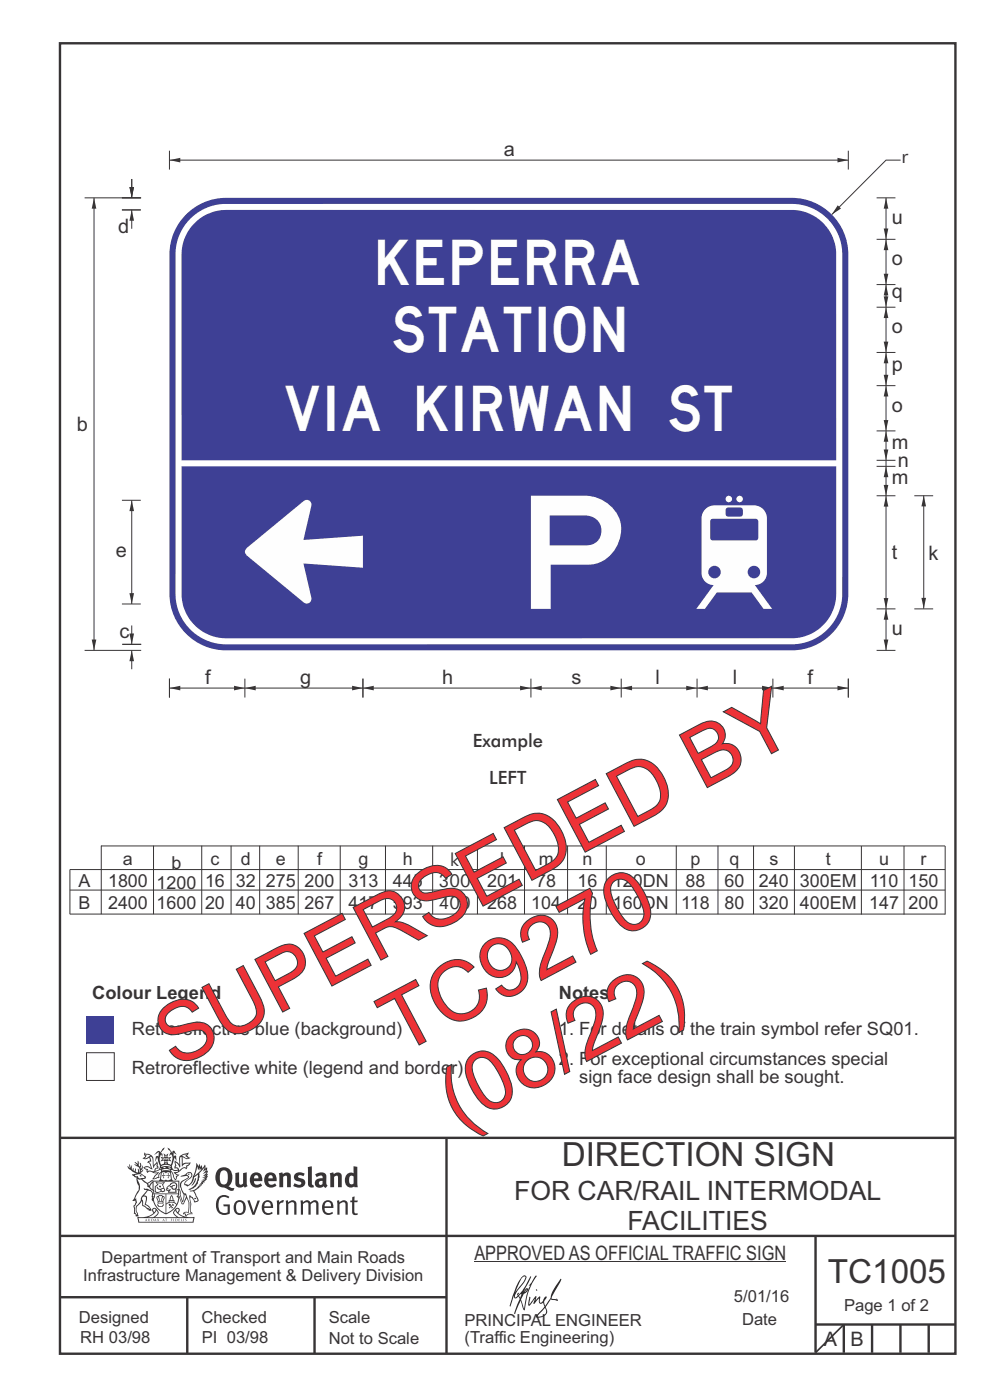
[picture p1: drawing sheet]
<svg xmlns="http://www.w3.org/2000/svg" width="210mm" height="297mm" viewBox="0 0 210 297" stroke-linecap="round" stroke-linejoin="round" font-family="sans-serif">
<g fill="none" stroke="#373435" stroke-width=".51">
<path d="M12.7 9.2h190v278h-190zM12.7 241.4h190M94.7 241.4v45.8M12.7 275.2h82M12.7 262.2h190.1M39.7 275.2v12M66.7 275.2v12M173 262.1v24.9M173 281h29.6M179 281v6M185 281v6M191 281v6"/>
<path d="M197 281v6"/>
</g>
<g fill="#373435">
<path d="M47 248.4a2.55 2.55 0 0 0 0 2.7l.3 .2a.81 .81 0 0 0 1-1v-.5a1.04 1.04 0 0 0-1.1-1.5zM46.3 248.1a1.82 1.82 0 0 1 2.1-.2 1.82 1.82 0 0 1 .9 1.8 2.29 2.29 0 0 1-.8 2l.7 .3h.5l-.2 .6a2.87 2.87 0 0 1-2-.7 2.12 2.12 0 0 1-1.7-3.1z" fill-rule="evenodd"/>
<path d="M49.9 248.9l.8-.2v2a.46 .46 0 0 0 .3 .6 .46 .46 0 0 0 .6-.3v-2.1l.7-.2v2.4l.2 .5-.5 .3-.3-.3a1.02 1.02 0 0 1-1.2 .3 1.02 1.02 0 0 1-.6-1.1z" fill-rule="evenodd"/>
<path d="M54 249.5l-.1 .5h.9a.49 .49 0 0 0-.2-.6 .49 .49 0 0 0-.6 .1zM53.4 249.1a1.34 1.34 0 0 1 1.6-.2 1.34 1.34 0 0 1 .6 1.5v.2h-1.7a.77 .77 0 0 0 .5 .8 .77 .77 0 0 0 .9-.4l.3 .5a1.59 1.59 0 0 1-2 .2 1.59 1.59 0 0 1-.5-2.1z" fill-rule="evenodd"/>
<path d="M57 249.5l-.1 .5h1a.49 .49 0 0 0-.2-.6 .49 .49 0 0 0-.7 .1zM56.4 249.1a1.34 1.34 0 0 1 1.6-.2 1.34 1.34 0 0 1 .7 1.5v.2h-1.8a.77 .77 0 0 0 .5 .8 .77 .77 0 0 0 .9-.4l.4 .5a1.59 1.59 0 0 1-2.1 .2 1.59 1.59 0 0 1-.5-2.1z" fill-rule="evenodd"/>
<path d="M59.2 248.9l.7-.2 .1 .4a.95 .95 0 0 1 1-.3 .95 .95 0 0 1 .7 .8v2.3h-.8v-2.3a.46 .46 0 0 0-.8 .1v2.2h-.8z" fill-rule="evenodd"/>
<path d="M62.6 249.1a1.75 1.75 0 0 1 2-.1l-.2 .5-.6-.2a.43 .43 0 0 0-.6 .3l.4 .3a1.04 1.04 0 0 1 1.2 1.1 1.04 1.04 0 0 1-1.4 1l-1.2-.4 .3-.6 1 .4 .4-.4a.88 .88 0 0 0-1-.5l-.4-.2-.1-.4z" fill-rule="evenodd"/>
<path d="M65.3 247.6l.8-.2 .1 3.8 .3 .2 .1 .4a.88 .88 0 0 1-1 0 .88 .88 0 0 1-.3-1z" fill-rule="evenodd"/>
<path d="M67.8 250.6a.43 .43 0 0 0-.1 .7 .43 .43 0 0 0 .7-.1v-.7zM66.8 249.1a1.7 1.7 0 0 1 2.4 .1v1.9l.3 .4-.4 .5-.5-.4a1.03 1.03 0 0 1-1.7-.1 1.03 1.03 0 0 1 .8-1.5h.7v-.4a.8 .8 0 0 0-1.2 .1z" fill-rule="evenodd"/>
<path d="M70 248.9l.7-.2 .1 .4a.95 .95 0 0 1 1-.3 .95 .95 0 0 1 .7 .8v2.3h-.8v-2.3a.46 .46 0 0 0-.8 .1v2.2h-.8z" fill-rule="evenodd"/>
<path d="M74.3 249.5a1.48 1.48 0 0 0 0 1.7h.5l.2-.1v-1.5l-.3-.2zM75 247.4l.8 .1 .1 4.4h-.7l-.1-.2a1.26 1.26 0 0 1-1.4 0 1.26 1.26 0 0 1-.5-1.3 1.29 1.29 0 0 1 .4-1.4 1.29 1.29 0 0 1 1.4-.1z" fill-rule="evenodd"/>
<path d="M46.4 253.9a1.72 1.72 0 0 1 2.3 0l-.3 .3a1.24 1.24 0 0 0-1.4-.2 1.24 1.24 0 0 0-.6 1.4 1.49 1.49 0 0 0 1.2 1.9l.7-.1v-1.3h-.8l-.1-.4h1.3v1.9a1.93 1.93 0 0 1-2.2 0 1.93 1.93 0 0 1-.7-2.2l.2-.8z" fill-rule="evenodd"/>
<path d="M50.4 255.1a1.65 1.65 0 0 0 .2 2.2 .99 .99 0 0 0 1-1.4 .78 .78 0 0 0-.4-.8 .78 .78 0 0 0-.8 0zM50 254.9a1.33 1.33 0 0 1 1.6-.1 1.33 1.33 0 0 1 .5 1.4 1.31 1.31 0 0 1-1.3 1.6 1.31 1.31 0 0 1-1.2-1.6v-.6z" fill-rule="evenodd"/>
<path d="M52.5 254.7l.4-.1 .9 2.6 .8-2.5h.5l-1.1 3h-.5z" fill-rule="evenodd"/>
<path d="M56.3 255.2l-.2 .7h1.3a.7 .7 0 0 0-.3-.8 .7 .7 0 0 0-.8 .1zM55.9 255a1.22 1.22 0 0 1 1.5-.2 1.22 1.22 0 0 1 .5 1.5h-1.8a.93 .93 0 0 0 .5 1 .93 .93 0 0 0 1.1-.2l.2 .3a1.43 1.43 0 0 1-1.8 .1 1.43 1.43 0 0 1-.6-1.7z" fill-rule="evenodd"/>
<path d="M58.7 254.7l.4-.1 .1 .5 .4-.4 .6-.1-.2 .5a.66 .66 0 0 0-.8 .7v1.9h-.4z" fill-rule="evenodd"/>
<path d="M60.6 254.7l.4-.1 .1 .5a.94 .94 0 0 1 1-.5 .94 .94 0 0 1 .8 .8v2.3h-.5l-.1-2.5a.81 .81 0 0 0-1.2 .3v2.2h-.4z" fill-rule="evenodd"/>
<path d="M63.7 254.7l.5-.1 .1 .5 .4-.3a.78 .78 0 0 1 1.1 .3 .9 .9 0 0 1 1-.5 .9 .9 0 0 1 .8 .8v2.3h-.5l-.1-2.5a.67 .67 0 0 0-1.1 .3v2.2h-.5v-2.4l-.4-.3-.7 .4v2.3h-.5z" fill-rule="evenodd"/>
<path d="M69 255.2l-.1 .7h1.3a.7 .7 0 0 0-.3-.8 .7 .7 0 0 0-.9 .1zM68.7 255a1.22 1.22 0 0 1 1.5-.2 1.22 1.22 0 0 1 .5 1.5h-1.8a.93 .93 0 0 0 .4 1 .93 .93 0 0 0 1.2-.2l.1 .3a1.44 1.44 0 0 1-1.7 .1 1.44 1.44 0 0 1-.6-1.7z" fill-rule="evenodd"/>
<path d="M71.4 254.7l.5-.1 .1 .5a.94 .94 0 0 1 1-.5 .94 .94 0 0 1 .8 .8v2.3h-.5l-.1-2.5a.81 .81 0 0 0-1.2 .3v2.2h-.4z" fill-rule="evenodd"/>
<path d="M74.7 253.9l.5-.1v.9h.7l-.1 .3h-.6v2.2l.1 .2h.5l.1 .3a.75 .75 0 0 1-1.2-.6v-2.1h-.4v-.3h.4z" fill-rule="evenodd"/>
<path d="M30.8 244.9l1.1 .3-.9 .5h-.4l.6-.5zM31.8 245.4h.2a2.44 2.44 0 0 1 .4 1.9l.1 .5 .7-1-.1 .6 .3 .3a.57 .57 0 0 0-.6 .7l-1-.1-.5 .2 .2-.5-.8-.3 .7-.1 .9 .5 .1-.1-.6-1.3-.2-.2h.5zM30.7 244.4l-.1 .5 .2 .4-.6 .4a1.04 1.04 0 0 0 1.4-.1l.2 .6-.3 .1-.2 .4a.94 .94 0 0 1 .8 1.1l-.2-.1a1.16 1.16 0 0 0-1.5-.1l.3 .4 .4 .2 .1 .5 .2 .1 .1-.2a.94 .94 0 0 1 1.1 .2l.8 .1-1.2 1.2a1.13 1.13 0 0 0 1.2-.2l.4-.1-.1-.4 .5-.8a.83 .83 0 0 0-.6 1.1l-.3-.1-.7 .4 1.1-1.4-.5 .1-.5-.1 1.3-.5-.1-.1-.9 .4v-.3l.2-.2 .3 .1 .1-.3-.2-.4v-.6l-.1-.4-.7 1v-.7a1.42 1.42 0 0 0-1.6-1.8z" fill-rule="evenodd"/>
<path d="M38.5 245.2l.5-.2 .7-.1-.6 .3 .8 .5h-.3zM38.3 245.5l.2-.1 .1 2a1.69 1.69 0 0 1 1.6-.6l-.8 .5 .1 .5a1.1 1.1 0 0 0-1.5 .6l-.1-.5-.2-.2h-.5l.3-.4-.3-.7a1.42 1.42 0 0 1 .8 1.1l.2-.1zM37.1 246.2l.1 1-.2 .3 .1 .4h.5l.1 .2a.96 .96 0 0 1-1.1-.1l-.1 .1a1.06 1.06 0 0 0 1.3 .2v.1a.72 .72 0 0 1-1 .2l.3 .5 .6 .2-.4 .2-.1 .6-.2-.3-.4-1.1-.4-.4 .4 .9a1.54 1.54 0 0 0 .7 1.2l.2-.3a.58 .58 0 0 1 .4-.8l.2-.1h-.3l-.5-.3 .9-.5a.93 .93 0 0 1 1.2-.5v.2l.2-.2 .1-.5a.99 .99 0 0 0 .7-.8l-1.3 .1-.3 .2-.1-1.4 .9 .4 .9-.3h-.4l-.5-.4 .4-.7-.6 .2a1.46 1.46 0 0 0-1.4 2.1v.4l-.2-.4z" fill-rule="evenodd"/>
<path d="M35.6 248.9l.2 .1-.1 .3 .4 .1h-.4v.6l-.1-.6h-.3l.3-.1z" fill-rule="evenodd"/>
<path d="M34.6 248.9l.2 .1v.3l.3 .1h-.3l-.1 .6v-.6h-.4l.4-.1z" fill-rule="evenodd"/>
<path d="M34.3 248.8a.57 .57 0 0 1 .9 .2 .57 .57 0 0 1 .9-.2l.2 1.4h-.2a.57 .57 0 0 1-.9 0 .69 .69 0 0 1-1.1 0zM34.2 248.1l-.3 2.1-.2 .4h3l-.2-.4-.3-2.1h-.2v.2l-.8-.1-.8 .1v-.2z" fill-rule="evenodd"/>
<path d="M34.2 252.4a.3 .3 0 0 0 .6 0 .3 .3 0 0 0-.6 0zM33.3 250.9l.3 .3-.3 .4a.79 .79 0 0 0 0 1.3l.8-.2-.1-.3a.55 .55 0 0 1-.7-.6l.1-.1 .2 .3 .3 .2 .8-.2-.4-.7 .4-.4-.7 .2zM33 250.7l1.1 .2 .9-.2-.4 .6 .4 1.2a.56 .56 0 0 1-.8 .3l-.2 .1a.73 .73 0 0 1-.9 .1 .73 .73 0 0 1-.3-1v-.4l.6-.4z" fill-rule="evenodd"/>
<path d="M35.6 251.8l.7-.4a.58 .58 0 0 1 1-.1 .58 .58 0 0 1-.4 .9l-.3-.3a.43 .43 0 0 1 .6-.4 .57 .57 0 0 0-.8 .2l-.2-.1-.3 .1 .4 .2a.55 .55 0 0 0 .9 .4v.5h-1.3l.3-.4-.1-.1-.6 .1 .2-.3-.2-.1zM35.4 251.8l-.1 .2a.39 .39 0 0 0 .2 .6h.3l-.2 .4h1.9l-.1-.8a.86 .86 0 0 0-.1-1.3 .86 .86 0 0 0-1.3 .4z" fill-rule="evenodd"/>
<path d="M36 254.8h.8v.2h-.8zM36.4 253.8l.2 .8h-.4zM36.4 253.5l-.3 .5-.1 .6h-.2v.4l-.7 .4 .2 .1a1.48 1.48 0 0 1 2.1 .2l.2-.1-.6-.5v-.5h-.2l-.1-.6z" fill-rule="evenodd"/>
<path d="M35.8 255.4l.4 .1 .1 .3 .3-.2-.2-.2a.38 .38 0 0 1 .5 .5l-.2-.2-.3 .2 .3 .2-.3 .3-.1-.4-.4 .4-.1-.2 .4-.3-.1-.1-.2 .1z" fill-rule="evenodd"/>
<path d="M34.5 254h.2v.2l-.2 .6h-.2zM33.6 255.3h.9v.2a.55 .55 0 0 1-.8 .4v-.2l-.2-.1zM33.4 254h.2l.2 .8h-.2zM33.6 255l.8-.1 .1 .2h-.8zM33.8 253.7h.5l-.2 1.1h-.1zM33.3 253.8l-.1 .3 .3 1.1a.48 .48 0 0 0-.1 .6 .48 .48 0 0 0 .5 .2h.5a.49 .49 0 0 0 .2-.8l.3-1.1-.1-.3a1.42 1.42 0 0 0-1.5 0z" fill-rule="evenodd"/>
<path d="M33.7 251.5l.4 .1 .1 .3h-.3z" fill-rule="evenodd"/>
<path d="M41.3 250.1l.3-.2-.2 .8-.6 .8h-.2l.5-.7z" fill-rule="evenodd"/>
<path d="M39.7 249l.3-.2 .5 .2a.88 .88 0 0 1-.6 1.1 1.22 1.22 0 0 0-.8 1.3l.5 .2a.72 .72 0 0 0 .9-.4l.5-.8 .2-.6 .8-.6v.2a2.85 2.85 0 0 1-2 2.9l.1 .1a2.13 2.13 0 0 0 1.9-1.5v-.3a2.01 2.01 0 0 0 .3-1.7l1.1-1.3-.4 1 .7-.5-.7 1 .8-.4-.8 .8 .7-.2-.9 .6 .8-.1-.8 .4h.7l-.8 .3 .3 .2h-.4l.2 .3h-.4l.2 .3h-.4l.1 .2h-.1a2.16 2.16 0 0 1-2 1.1l.1 .2 .4-.1a.76 .76 0 0 1 .7 .8l.5 1.2-.6 .2a1.45 1.45 0 0 0-1.1-1.3l.2 1.8-.1 1.8 .4 .3a1.07 1.07 0 0 0-1.2 .4v-.3l-.5-.2a.87 .87 0 0 1 1.1-.1v-.7a4.4 4.4 0 0 0-.6-3.1l-.1-.3h-.2a2.16 2.16 0 0 1-.7-2.2l.3-.4 1.2-.7a.55 .55 0 0 0-.4-.8zM37.8 252.4a.76 .76 0 0 1 .3 1.1l.6 1.6 .4-1.7 .2 .1a.61 .61 0 0 1-.1 .9l-.3 .8-.2 .1-.7-1.6-.3 .1a1.18 1.18 0 0 0 .1-1.4zM41.8 247.5l.2 .7 .3-.5v.6l.4-.5a1.9 1.9 0 0 1-1.2 1.4l-.3 .3zM38.2 249.6l1.4-.2 .2 .2v.3l-.5 .2a1.26 1.26 0 0 0-.9 1.9l.2 .7a1.84 1.84 0 0 1 .1 2.1l-.4-1.4a.96 .96 0 0 0-.4-1.2l-.4 .2a.78 .78 0 0 1 0 1.3l.1 .3h.4l.4 1.1a.38 .38 0 0 0 .2 .4 .38 .38 0 0 0 .4-.1l.6-1.2a2.94 2.94 0 0 1 .4 2.5l-.1 .4h-.8l-.3 .4v.2l.4-.1 .1 .4 .2 .1a1.02 1.02 0 0 1 1.3-.5v-.4l-.3-.1 .1-1.8-.3-1.3h.1a1.14 1.14 0 0 1 .8 1 .63 .63 0 0 0 .8-.2 .63 .63 0 0 0-.2-.9l-.6-1.2 .9-.6 .2-.4h.3l-.1-.2h.4l-.1-.3h.3l-.1-.3 .5-.1-.2-.2 .6-.4v-.2h-.2l.4-.5h-.3l.3-.5-.4 .1 .4-.5v-.3l-.3 .2 .2-.7-.1-.2-.4 .3v-.8l-.6 .8-.2-.8-.2 .5-.3-.7-.1 .6-.5-.8-.1 1.4-.6 1.8a1.81 1.81 0 0 1-1 1.5l-.6-.2a1.75 1.75 0 0 1 1.1-1.2 .75 .75 0 0 0 .1-1.3 .75 .75 0 0 0-1.2 .4z" fill-rule="evenodd"/>
<path d="M41.2 254.1h.3l.2 .2-.4 .1z" fill-rule="evenodd"/>
<path d="M29.4 258.4h11.6l-.1 .8h-11.4zM31.3 258.2l.5-.1a2.48 2.48 0 0 0 1.4-1.3l.3 .5-.5 .6-.5 .3zM32.5 256.6l.3-.2 .2 .1-.3 .7zM37.2 256.8a2.65 2.65 0 0 0 1.8 1.4h-1.1l-.5-.3-.5-.6zM37.4 256.5l.2-.1 .3 .2-.3 .6zM29.2 258.2l.1 1.2h11.8l.2-1.1-.2-.1a4.1 4.1 0 0 1-3.3-.9l.3-.4-.1-.6a1.06 1.06 0 0 0-1.3 1l.2 .4 .6 .5h-4.7l.3-.1a.84 .84 0 0 0 .6-.8 .84 .84 0 0 0-.5-.8l-.3-.2h-.5l-.1 .6 .3 .4a4.2 4.2 0 0 1-3.4 .9z" fill-rule="evenodd"/>
<path d="M31 258.7l.1 .2h-.2zM31 258.5l-.3 .6 .4-.2 .2 .2z" fill-rule="evenodd"/>
<path d="M31.3 258.6h.3v.4a.25 .25 0 0 0 .2-.1 .25 .25 0 0 0-.1-.3h.1a.29 .29 0 0 1 0 .4 .29 .29 0 0 1-.4 0 .29 .29 0 0 1 0-.4z" fill-rule="evenodd"/>
<path d="M32.2 258.6a.22 .22 0 0 1 .3 .2 .22 .22 0 0 1-.3 .2zM32 258.6l.1 .4a.33 .33 0 0 0 .4 0 .33 .33 0 0 0 0-.4 .33 .33 0 0 0-.5 0z" fill-rule="evenodd"/>
<path d="M32.9 258.7l.1 .2h-.2zM32.9 258.5l-.2 .6 .3-.2 .2 .2z" fill-rule="evenodd"/>
<path d="M33.3 258.6h.2l.1 .1 .2-.1-.2 .2 .2 .3-.3-.3-.1 .3h-.1l.2-.3z" fill-rule="evenodd"/>
<path d="M34.7 258.7l.1 .2h-.2zM34.7 258.5l-.3 .6 .4-.2 .2 .2z" fill-rule="evenodd"/>
<path d="M35 258.5h.5l-.2 .1v.5h-.2l.1-.5z" fill-rule="evenodd"/>
<path d="M36.2 258.6l.3-.1-.1 .1v.2h.1h-.1v.3h-.2z" fill-rule="evenodd"/>
<path d="M36.7 258.6h.2v.5h-.2z" fill-rule="evenodd"/>
<path d="M37.3 258.6a.22 .22 0 0 1 .3 .2 .22 .22 0 0 1-.3 .2zM37.1 258.6v.4a.33 .33 0 0 0 .5 0 .33 .33 0 0 0 0-.4 .33 .33 0 0 0-.5 0z" fill-rule="evenodd"/>
<path d="M37.8 258.6l.4-.1-.2 .1v.2h.1h-.1v.2l.2 .1h-.4z" fill-rule="evenodd"/>
<path d="M38.4 258.6h.2l-.1 .4 .2 .1h-.3z" fill-rule="evenodd"/>
<path d="M38.9 258.6h.2v.5h-.2z" fill-rule="evenodd"/>
<path d="M39.3 258.6h.2h-.1l.2 .3-.2 .2-.1-.1v-.1l.2 .1z" fill-rule="evenodd"/>
<path d="M34.2 247.4a1.51 1.51 0 0 1 2 .2 2.67 2.67 0 0 0-2.1 0zM35.7 247.6l.4 .1 .1 .3-.4-.1zM34.6 247.6h.5l.1 .2h-.4zM34 247.8l.3 .2h-.3zM34.9 246.9l.3-.2 .3 .2zM34.9 245.6l.2 .1v.3h-.2zM35 245.1l.2 .2 .2-.2-.1 .3h-.2zM35.1 246.3h.2l.1 .4-.2-.2-.2 .2zM35.3 245.7l.2-.1v.4h-.2zM34.4 245.7h.3l.1 .3-.4 .1 .2-.2zM35.7 245.7h.3l-.2 .2 .2 .2-.4-.1zM32.7 244.9l1-.5-.1 1-.2-.2-.3 .2-.3 1.1 .5-1 .3 .9a1.84 1.84 0 0 1 .2 1.7l.4 .1a2.48 2.48 0 0 1 2.2 0l.2-.2-.2-.7 .7-1.8 .4 .7-.2-1-.2-.1-.2 .3v-.9l.6 .4-.6-.8-.3 .1-.1 .4-.5-.9-.5-.3 .2 .5 .6 .5-.5 .8 .4-.4a2.06 2.06 0 0 1 0 2.3l-.5-.2-.2-.6 .1-.1 .8 .2-.4-.5 .4-.5-.7 .2-.2-.2 .2-.7-.5 .4-.5-.4 .2 .7-.2 .2-.7-.2 .4 .5-.4 .5 .8-.2 .1 .1-.2 .6-.5 .2a2.02 2.02 0 0 1 0-2.2l.3 .5-.1-.7-.3-.1 .8-1.2-.4 .3-.5 .8-.2-.3a.8 .8 0 0 0-.8 .5z" fill-rule="evenodd"/>
<path d="M29.2 250.1l.3 .1a.61 .61 0 0 1 .8 .4l.3 .2a.8 .8 0 0 1 .6 1l.4 .1 .5 .5a1 1 0 0 1 .5 1.1l-.1 .7v-.5h-.1a.96 .96 0 0 0-.8-1.3l-.2-.2h-.7l-.1-.1-.1 .1 .1 .3h.6l-1.2 1.3-.2 1-.4 .6a1.33 1.33 0 0 0-.5 1.8l.2 .5a1.26 1.26 0 0 1-.5-1.5l-.1-.3a1.56 1.56 0 0 0 .4-1.7l-.3 .2 .2-.5a3.2 3.2 0 0 0 .7-3zM30.4 253.9h.4a2.06 2.06 0 0 1-.1 1.6l.7 .5 .4 .4-.6-.1-.8-.6-.1-.9a.51 .51 0 0 1 .1-.9zM28.6 249.3a1.52 1.52 0 0 1 2.1 .5l-1.1 .2-.2-.1-.1-.4h-.5zM27.5 247v.8l-.3-.4h-.1a3.1 3.1 0 0 0 1.9 1.6l-1 .1 .5 .6 .5 .1 .1 1.1a1.84 1.84 0 0 1-.3 2.5l-.4 .9-.3 .4 .2 .1 .4-.1 .1 .4-.2 .5-.3 .2 .1 1.7h.2l.3 .5 .1 .1 .4-.1-.1-.5a1.3 1.3 0 0 1-.1-1.7l.9-1 .1 1.1 .6 .2 .5 .5 .1-.1 .2 .3h.5a1.85 1.85 0 0 0-1.2-1.4l.1-.3a1.39 1.39 0 0 0 0-1.4l-.5-.1 .5-.5a.66 .66 0 0 1 .9-.4 .66 .66 0 0 1 .3 .9l-.1 .4 .2-.1v.2l-.1 .3 .2 .5 .1-.3a2.24 2.24 0 0 0 .1-2.2 .73 .73 0 0 1-.7-.7 .73 .73 0 0 1 .6-.7v-.2a.94 .94 0 0 0-.9 .8 .48 .48 0 0 1-.1-.6 .48 .48 0 0 1 .5-.2l.5-.3a.51 .51 0 0 0-.8 .2l-.5 .2-1-.8h.6l.2-.5-1.2-.7 .5-.5v-.3l-.5 .4 .1-.2a.69 .69 0 0 0 .2-1v.4l-.2 .3v-1.1l-.3-.2 .1 .6-.1 .2-.4-1.3v.7l-.6-.4 .5 .7-.6-.2 .3 .3a1 1 0 0 1 .7 1.4l-.2-.8v.9l-.5-.2v-.8l-.2 .7-.2-.1-.1-.6-.2 .4-.2-.2 .1-.7-.2 .5z" fill-rule="evenodd"/>
<path d="M29.6 249.4l.2-.1 .3 .2z" fill-rule="evenodd"/>
<path d="M32.4 250.5h5.6v2l-.2-.1v-1.7h-5.2v2.5h5.2v-.8l.1 .2-.1 1.1v-.3h-2.5v4a4.1 4.1 0 0 0 2.6-3.6l.1-.1a4 4 0 0 1-2.8 3.9 4.2 4.2 0 0 1-2.8-4.7l.1 1.2 .1-.1a3.8 3.8 0 0 0 2.5 3.4v-4h-2.5l-.2-.9z" fill-rule="evenodd"/>
<circle cx="40" cy="249.1" r=".17"/>
</g>
<path d="M100.6 267.7h66.2" fill="none" stroke="#373435" stroke-width=".21"/>
<g fill="#252726">
<path d="M111.6 273.7l.2-.2-.5 .7zM110.4 274.5l.3 .1-.3 .7-.3-.4zM110.9 270.9l.5-.1a9.3 9.3 0 0 1-2 3.2l-.1 .2 1-2.5zM110.6 271a14.7 14.7 0 0 0-2.2 4.9l-.3 1.2 .1 .1 .8-2.4a.42 .42 0 0 0 .2 .7 .42 .42 0 0 0 .6-.3l.2-.2 .2 .6-1.1 3.1h.2l1.1-2.8 .6 1.9 .2 .2 .2-.5a13.5 13.5 0 0 1 2-6.2l.5-.5-.2-.2-1.6 2.1 .4-.1a14.9 14.9 0 0 0-1.3 5.1l-.4-1.2a1.39 1.39 0 0 1 .2-1.8l.1-.2a.92 .92 0 0 0 .8-1.2 .75 .75 0 0 0-.7 .7l-.2 .2 1.6-3.4h-.1l-.4 .7a10.5 10.5 0 0 1-2.2 3.2l.2-.4a.32 .32 0 0 0-.4 .2 .32 .32 0 0 0 .1 .4l-.5 .4a3.2 3.2 0 0 1 1.1-2.3l.5-.6a2.49 2.49 0 0 0 .7-1.6l-.3-.2z" fill-rule="evenodd"/>
<path d="M115.6 277.5a1.15 1.15 0 0 1 .1 1.3 1.15 1.15 0 0 1-1.2 .5h-.5zM112.3 275.1l-.3 1.7 .3 .2 1.2-1.5-.3 1.1 1.1-1.2a.94 .94 0 0 0 .4 1.2l.5-.3 .3 .9-1.2 1.3a.98 .98 0 0 0-.5 1 1.9 1.9 0 0 0 2.3-1.3l-.1-.3a1.02 1.02 0 0 1 .3-1.4l.5-.9 1.5 .3-.2-.5v.3l-1.1-.2v-.2l2-3.6 .1-.3-.1-.1-1.8 2.7a6.6 6.6 0 0 1-1.5 3l-.2-.2a1.01 1.01 0 0 1 .4-1.4l.1-.2-.3-.2-.3 .5-.2 .5-.5 .4-.2-.4 .1-.9-.2-.1-.8 .9 .2-.9h-.1l-1.4 1.7 .2-1.4v-.1z" fill-rule="evenodd"/>
<path d="M113.7 273.5l.3 .3h-.3z" fill-rule="evenodd"/>
</g>
<path d="M179 281l-6 6" fill="none" stroke="#373435" stroke-width=".35"/>
<path d="M18.4 215.6h5.8v5.9h-5.8z" fill-rule="evenodd" fill="#3e4095"/>
<path d="M18.4 223.3h5.8v5.9h-5.8z" fill-rule="evenodd" fill="#fefefe" stroke="#373435" stroke-width=".21"/>
<g fill="none" stroke="#373435" stroke-width=".21">
<path d="M35.9 34h144M21.4 179.5h179.1v14.5M21.5 179.4v14.5M32.6 179.4v14.5M42.8 179.4v14.5M49 179.4v14.5M55.1 179.4v14.5M63.3 179.4v14.5M72.2 179.4v14.5M81.8 179.4v14.5M91.8 179.4v14.5M101.3 179.4v14.5"/>
<path d="M111.3 179.4v14.5M120.4 179.4v14.5M128.6 179.4v14.5M143.5 179.4v14.5M152.3 179.4v14.5M159.8 179.4v14.5M168.5 179.5v14.5M182.7 179.5v14.5M191.8 179.5v14.5M14.8 188.8h185.7M200.5 184.5h-185.7v9.4h185.7"/>
</g>
<g fill="#373435">
<path d="M35.9 34l2.3-.5v1z"/>
<path d="M177.6 33.5l2.3 .5-2.3 .5z"/>
</g>
<path d="M35.9 32v4M179.9 32v4M191 34h-3.1l-11.5 11.5" fill="none" stroke="#373435" stroke-width=".21"/>
<path d="M177.7 43.6l.7 .6-2 1.3z" fill="#373435"/>
<path d="M40.4 46.4a10.8 10.8 0 0 1 7-3.1h120.5a10.8 10.8 0 0 1 10.7 9.6v73.6a10.8 10.8 0 0 1-10.1 10.2h-120.5a10.8 10.8 0 0 1-10.7-9.6l-.1-73.7a10.8 10.8 0 0 1 3.2-7zM41.3 47.3a9.4 9.4 0 0 1 6.7-2.8h120.4a9.5 9.5 0 0 1 9 9v44.2h-138.9v-43.7a9.4 9.4 0 0 1 2.8-6.7zM38.5 98.9h138.9v27a9.5 9.5 0 0 1-9 9.5h-120.4a9.5 9.5 0 0 1-9.5-8.9zM39.5 45.5a12 12 0 0 1 8.4-3.5h120a12 12 0 0 1 12 12v72a12 12 0 0 1-12 12h-120a12 12 0 0 1-12-12v-72a11.9 11.9 0 0 1 3.6-8.5z" fill-rule="evenodd" fill="#3e4095"/>
<path d="M52.4 116.2l12-9.9a1 1 0 0 1 1.2-.1 1 1 0 0 1 .4 1.1l-1.6 7.2 12.6-.9v6.8l-12.6-.9 1.6 7.3a1 1 0 0 1-.4 1.1 1 1 0 0 1-1.2-.1l-12-9.9a1 1 0 0 1 0-1.7z" fill-rule="evenodd" fill="#fefefe"/>
<path d="M187.9 105.2v24" fill="none" stroke="#373435" stroke-width=".21"/>
<g fill="#373435">
<path d="M187.5 126.9h.9l-.5 2.3z"/>
<path d="M187.9 105.2l.5 2.3h-.9z"/>
</g>
<path d="M187.9 129.2v8.8" fill="none" stroke="#373435" stroke-width=".21"/>
<g fill="#373435">
<path d="M187.5 135.7h.9l-.5 2.3z"/>
<path d="M187.9 129.2l.5 2.3h-.9z"/>
</g>
<g fill="none" stroke="#373435" stroke-width=".21">
<path d="M185.9 50.8h4M185.9 42h4M185.9 65.2h4M185.9 60.4h4M185.9 74.8h4M185.9 81.8h4M185.9 91.4h4M185.9 97.7h4M185.9 98.9h4M185.9 105.2h4M193.9 105.2h4M195.9 105.1v24"/>
<path d="M185.9 129.2h4M193.9 129.2h4"/>
</g>
<g fill="#373435">
<path d="M195.9 105.1l.5 2.3h-.9z"/>
<path d="M195.5 126.8h.9l-.5 2.3z"/>
</g>
<path d="M187.9 50.8v9.6" fill="none" stroke="#373435" stroke-width=".21"/>
<g fill="#373435">
<path d="M187.5 58.1h.9l-.5 2.3z"/>
<path d="M187.9 50.8l.5 2.3h-.9z"/>
</g>
<path d="M187.9 65.2v9.6" fill="none" stroke="#373435" stroke-width=".21"/>
<g fill="#373435">
<path d="M187.5 72.5h.9l-.5 2.3z"/>
<path d="M187.9 65.2l.5 2.3h-.9z"/>
</g>
<path d="M187.9 81.8v9.6" fill="none" stroke="#373435" stroke-width=".21"/>
<g fill="#373435">
<path d="M187.5 89.1h.9l-.5 2.3z"/>
<path d="M187.9 81.8l.5 2.3h-.9z"/>
</g>
<path d="M187.9 42v8.8" fill="none" stroke="#373435" stroke-width=".21"/>
<g fill="#373435">
<path d="M187.5 48.5h.9l-.5 2.3z"/>
<path d="M187.9 42l.5 2.3h-.9z"/>
</g>
<path d="M187.9 60.4v4.8" fill="none" stroke="#373435" stroke-width=".21"/>
<g fill="#373435">
<path d="M187.5 62.9h.9l-.5 2.3z"/>
<path d="M187.9 60.4l.5 2.3h-.9z"/>
</g>
<path d="M187.9 74.8v7" fill="none" stroke="#373435" stroke-width=".21"/>
<g fill="#373435">
<path d="M187.5 79.5h.9l-.5 2.3z"/>
<path d="M187.9 74.8l.5 2.3h-.9z"/>
</g>
<path d="M187.9 91.4v6.3" fill="none" stroke="#373435" stroke-width=".21"/>
<g fill="#373435">
<path d="M187.5 95.4h.9l-.5 2.3z"/>
<path d="M187.9 91.4l.5 2.3h-.9z"/>
</g>
<path d="M187.9 98.9v6.3" fill="none" stroke="#373435" stroke-width=".21"/>
<g fill="#373435">
<path d="M187.5 102.9h.9l-.5 2.3z"/>
<path d="M187.9 98.9l.5 2.3h-.9z"/>
</g>
<path d="M27.9 38v4M187.9 97.7v1.2M185.9 138h4" fill="none" stroke="#373435" stroke-width=".21"/>
<path d="M27.5 39.7h.9l-.5 2.3z" fill="#373435"/>
<path d="M27.9 138v4" fill="none" stroke="#373435" stroke-width=".21"/>
<path d="M27.9 138l.5 2.3h-.9z" fill="#373435"/>
<path d="M35.9 146h16" fill="none" stroke="#373435" stroke-width=".21"/>
<g fill="#373435">
<path d="M35.9 146l2.3-.5v1z"/>
<path d="M49.6 145.5l2.3 .5-2.3 .5z"/>
</g>
<path d="M163.9 146h16" fill="none" stroke="#373435" stroke-width=".21"/>
<g fill="#373435">
<path d="M163.9 146l2.3-.5v1z"/>
<path d="M177.6 145.5l2.3 .5-2.3 .5z"/>
</g>
<path d="M51.9 146h25.1" fill="none" stroke="#373435" stroke-width=".21"/>
<g fill="#373435">
<path d="M51.9 146l2.3-.5v1z"/>
<path d="M74.7 145.5l2.3 .5-2.3 .5z"/>
</g>
<path d="M19.9 42v96M25.9 44.5h4M25.9 42h4M25.9 136.7h4M35.9 144v4M51.9 144v4M77 144v4M112.6 144v4M131.8 144v4M179.9 144v4" fill="none" stroke="#373435" stroke-width=".21"/>
<g fill="#373435">
<path d="M19.5 135.7h.9l-.5 2.3z"/>
<path d="M19.9 42l.5 2.3h-.9z"/>
</g>
<path d="M27.9 38v4" fill="none" stroke="#373435" stroke-width=".21"/>
<path d="M27.5 39.7h.9l-.5 2.3z" fill="#373435"/>
<path d="M27.9 44.5v4" fill="none" stroke="#373435" stroke-width=".21"/>
<path d="M27.9 44.5l.5 2.3h-.9z" fill="#373435"/>
<path d="M27.9 132.7v4" fill="none" stroke="#373435" stroke-width=".21"/>
<path d="M27.5 134.4h.9l-.5 2.3z" fill="#373435"/>
<path d="M27.9 106.1v22" fill="none" stroke="#373435" stroke-width=".21"/>
<g fill="#373435">
<path d="M27.9 106.1l.5 2.3h-.9z"/>
<path d="M27.5 125.8h.9l-.5 2.3z"/>
</g>
<path d="M77 146h35.6" fill="none" stroke="#373435" stroke-width=".21"/>
<g fill="#373435">
<path d="M77 146l2.3-.5v1z"/>
<path d="M110.3 145.5l2.3 .5-2.3 .5z"/>
</g>
<path d="M112.6 146h19.2" fill="none" stroke="#373435" stroke-width=".21"/>
<g fill="#373435">
<path d="M112.6 146l2.3-.5v1z"/>
<path d="M129.5 145.5l2.3 .5-2.3 .5z"/>
</g>
<path d="M131.8 146h16.1" fill="none" stroke="#373435" stroke-width=".21"/>
<g fill="#373435">
<path d="M131.8 146l2.3-.5v1z"/>
<path d="M145.6 145.5l2.3 .5-2.3 .5z"/>
</g>
<path d="M147.9 146h16" fill="none" stroke="#373435" stroke-width=".21"/>
<g fill="#373435">
<path d="M147.9 146l2.3-.5v1z"/>
<path d="M161.6 145.5l2.3 .5-2.3 .5z"/>
</g>
<path d="M17.9 42h12M25.9 44.5h4M25.9 106.1h4M17.9 138h12M25.9 128.1h4M25.9 136.7h4M35.9 144v4M77 144v4M147.9 144v4M163.9 144v4M179.9 144v4" fill="none" stroke="#373435" stroke-width=".21"/>
<g fill="#fefefe">
<path d="M149.6 108l-.7 1.1-.1 .9v11.5a2.58 2.58 0 0 0 2.6 2.6l-3.7 5.1h1.8l2.6-3.5h7.3l2.6 3.5h1.8l-3.7-5.1a2.58 2.58 0 0 0 2.6-2.6v-11.5a2.76 2.76 0 0 0-2.8-2.8h-8.3l-.9 .1zM150.2 121.4a1.35 1.35 0 0 0 2.7 0 1.35 1.35 0 0 0-2.7 0zM158.6 121.4a1.35 1.35 0 0 0 2.7 0 1.35 1.35 0 0 0-2.7 0zM150.8 110.2l.4-.1h9.3l.3 .5v3.7l-.5 .3h-9.3l-.4-.5v-3.5zM154.1 107.8l-.2 .4v.8l.3 .6h2.8l.5-.3 .1-1.2-.4-.4h-2.7z" fill-rule="evenodd"/>
<circle cx="154.6" cy="105.9" r=".69"/>
<circle cx="156.9" cy="105.9" r=".69"/>
</g>
<text font-size="24" fill="#fefefe" x="112.6" y="129.2">P</text>
<g font-size="17.6" fill="#ed3237">
<text x="37.1" y="226.8" transform="rotate(-28 37.1 226.8)">SUPERSEDED BY</text>
<text x="84.9" y="223.8" transform="rotate(-28 84.9 223.8)">TC9270</text>
<text x="97.1" y="239.6" transform="rotate(-28 97.1 239.6)">(08/22)</text>
</g>
<g font-size="9.6" fill="#fefefe">
<text x="80.2" y="60.4">KEPERRA</text>
<text x="83.5" y="74.8">STATION</text>
<text x="60.6" y="91.4">VIA KIRWAN ST</text>
</g>
<g font-size="7.1" fill="#373435">
<text x="119.1" y="247.4">DIRECTION SIGN</text>
<text x="175.6" y="272.3">TC1005</text>
</g>
<g font-size="5.6" fill="#373435">
<text x="109.1" y="254.6">FOR CAR/RAIL INTERMODAL</text>
<text x="133.1" y="260.9">FACILITIES</text>
</g>
<g font-size="4.2" fill="#373435">
<text x="106.9" y="33.1">a</text>
<text x="191.3" y="34.7">r</text>
<text x="189.1" y="47.5">u</text>
<text x="25" y="49.4">d</text>
<text x="189.1" y="56.3">o</text>
<text x="189.1" y="63.2">q</text>
<text x="189.1" y="70.7">o</text>
<text x="189.1" y="78.7">p</text>
<text x="189.1" y="87.3">o</text>
<text x="16.3" y="91.5">b</text>
<text x="189.1" y="95.3">m</text>
<text x="190.5" y="99">n</text>
<text x="189.1" y="102.8">m</text>
<text x="24.5" y="118.1">e</text>
<text x="189.1" y="118.5">t</text>
<text x="196.9" y="118.7">k</text>
<text x="25.4" y="135.4">c</text>
<text x="189.1" y="134.7">u</text>
<text x="43.5" y="145.1">f</text>
<text x="63.7" y="145.1">g</text>
<text x="93.8" y="145.1">h</text>
<text x="121.2" y="145.1">s</text>
<text x="139" y="145.1">l</text>
<text x="155.4" y="145.1">l</text>
<text x="171.3" y="145.1">f</text>
<text x="100.6" y="267.2">APPROVED AS OFFICIAL TRAFFIC SIGN</text>
<text x="174.7" y="285.6">A</text>
<text x="180.4" y="285.6">B</text>
</g>
<g font-size="3.9" fill="#373435">
<text x="100.3" y="158.4">Example</text>
<text x="103.7" y="166.4">LEFT</text>
<text x="19.6" y="212">Colour Legend</text>
<text x="118.5" y="211.9">Notes</text>
<text x="28" y="219.6">Retroreflective blue (background)</text>
<text x="118.5" y="219.6">1. For details of the train symbol refer SQ01.</text>
<text x="28" y="227.8">Retroreflective white (legend and border)</text>
<text x="118.5" y="226">2. For exceptional circumstances special</text>
<text x="122.9" y="229.8">sign face design shall be sought.</text>
</g>
<g font-size="3.8" fill="#373435">
<text x="26.1" y="183.5">a</text>
<text x="36.4" y="184.3">b</text>
<text x="44.7" y="183.5">c</text>
<text x="51.1" y="183.5">d</text>
<text x="58.5" y="183.5">e</text>
<text x="67.3" y="183.5">f</text>
<text x="76.1" y="183.6">g</text>
<text x="85.4" y="183.5">h</text>
<text x="95.5" y="183.6">k</text>
<text x="106.1" y="183.6">l</text>
<text x="114.3" y="183.5">m</text>
<text x="123.5" y="183.5">n</text>
<text x="134.9" y="183.5">o</text>
<text x="146.5" y="183.5">p</text>
<text x="154.8" y="183.5">q</text>
<text x="163.2" y="183.5">s</text>
<text x="175.2" y="183.5">t</text>
<text x="186.5" y="183.6">u</text>
<text x="195.3" y="183.5">r</text>
<text x="16.7" y="188.2">A</text>
<text x="22.9" y="188.1">1800</text>
<text x="33.2" y="188.5">1200</text>
<text x="43.5" y="188.1">16</text>
<text x="50" y="188.1">32</text>
<text x="56.4" y="188.1">275</text>
<text x="64.6" y="188.1">200</text>
<text x="74" y="188.2">313</text>
<text x="83.3" y="188.1">445</text>
<text x="93.1" y="188.2">300</text>
<text x="103.4" y="188.2">201</text>
<text x="113.7" y="188.1">78</text>
<text x="122.5" y="188.1">16</text>
<text x="130" y="188.1">120DN</text>
<text x="145.4" y="188.1">88</text>
<text x="153.7" y="188.1">60</text>
<text x="161" y="188.1">240</text>
<text x="169.7" y="188.1">300EM</text>
<text x="184.5" y="188.2">110</text>
<text x="192.7" y="188.1">150</text>
<text x="16.7" y="192.8">B</text>
<text x="22.9" y="192.8">2400</text>
<text x="33.2" y="192.8">1600</text>
<text x="43.5" y="192.8">20</text>
<text x="50" y="192.8">40</text>
<text x="56.4" y="192.8">385</text>
<text x="64.6" y="192.8">267</text>
<text x="74" y="192.8">417</text>
<text x="83.3" y="192.8">593</text>
<text x="93.1" y="192.7">400</text>
<text x="103.4" y="192.8">268</text>
<text x="112.7" y="192.8">104</text>
<text x="122.5" y="192.8">20</text>
<text x="130" y="192.8">160DN</text>
<text x="144.5" y="192.8">118</text>
<text x="153.7" y="192.8">80</text>
<text x="161" y="192.8">320</text>
<text x="169.7" y="192.8">400EM</text>
<text x="184.4" y="192.8">147</text>
<text x="192.7" y="192.8">200</text>
</g>
<g font-size="3.5" fill="#373435">
<text x="21.6" y="267.9">Department of Transport and Main Roads</text>
<text x="17.7" y="271.8">Infrastructure Management &amp; Delivery Division</text>
<text x="16.7" y="280.6">Designed</text>
<text x="42.7" y="280.6">Checked</text>
<text x="69.7" y="280.6">Scale</text>
<text x="98.5" y="281.3">PRINCIPAL ENGINEER</text>
<text x="155.7" y="276.2">5/01/16</text>
<text x="157.4" y="281.2">Date</text>
<text x="179" y="278.2">Page 1 of 2</text>
<text x="17" y="284.8">RH 03/98</text>
<text x="42.8" y="284.8">PI 03/98</text>
<text x="69.7" y="285.2">Not to Scale</text>
<text x="98.5" y="284.8">(Traffic Engineering)</text>
</g>
</svg>
